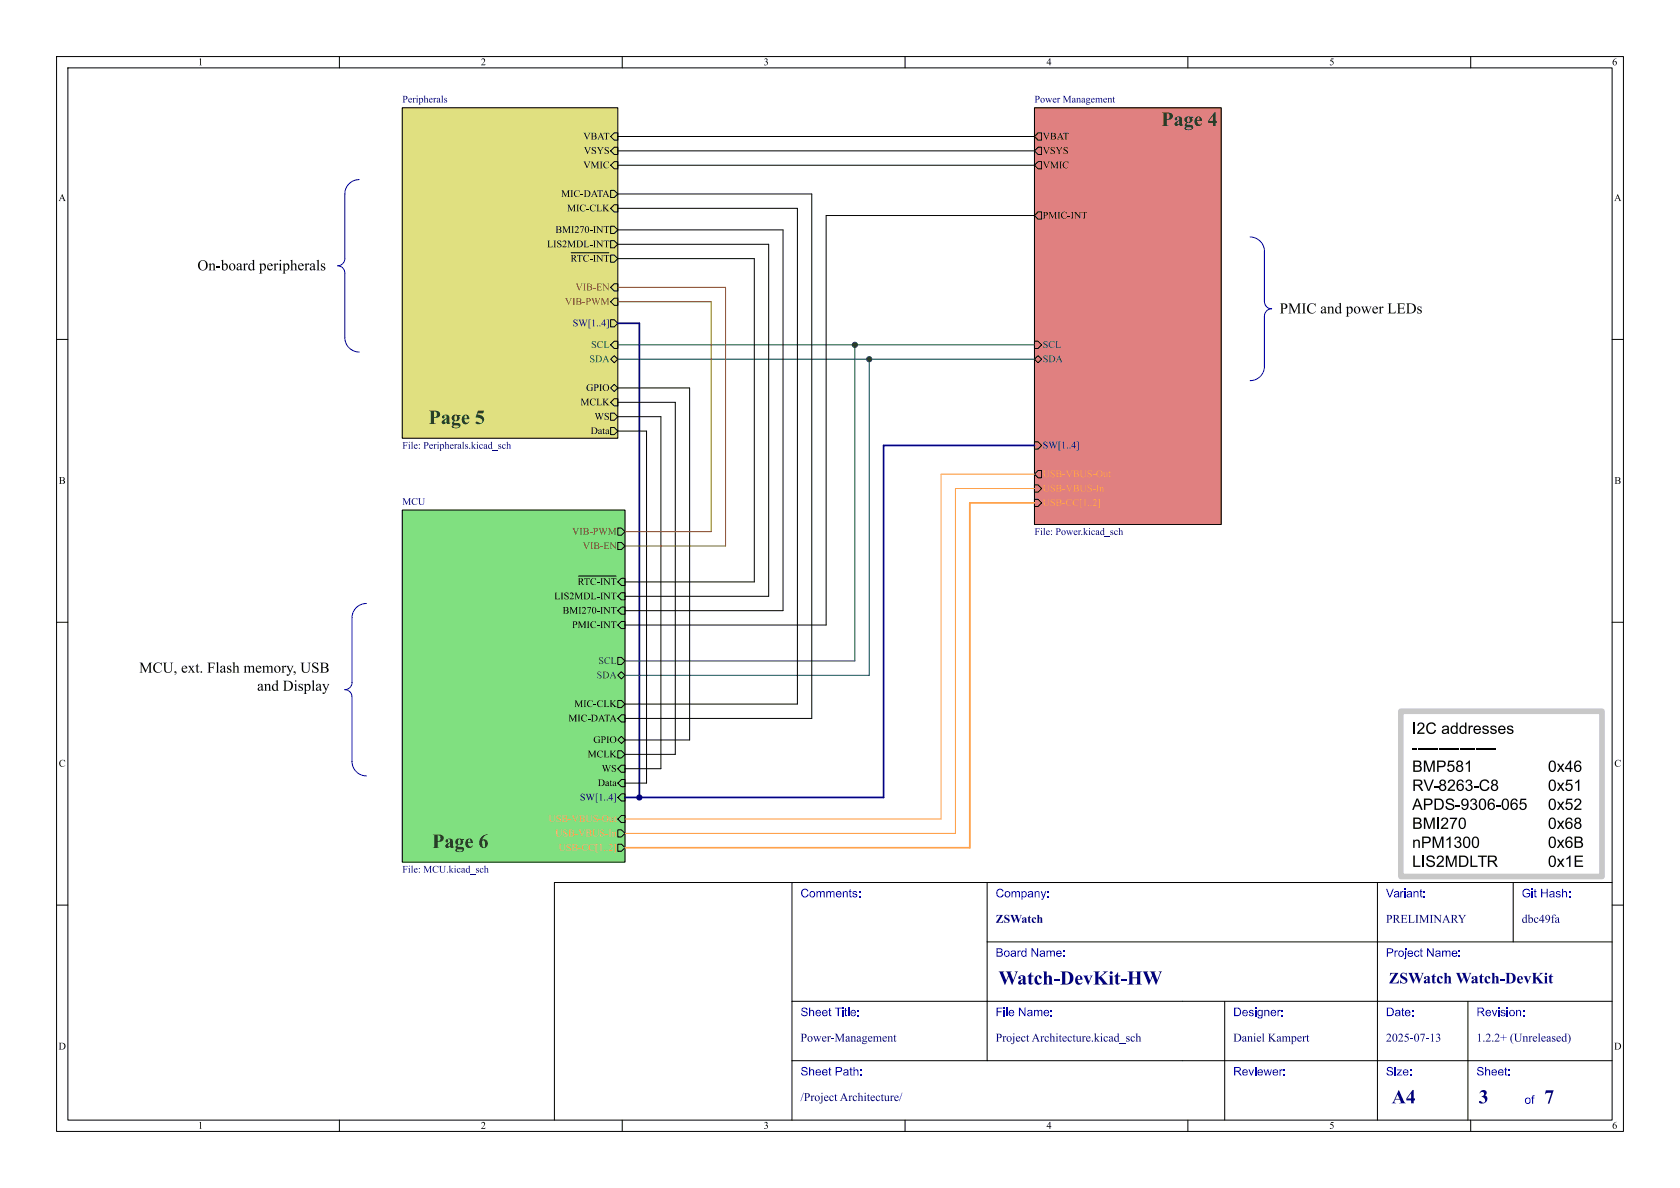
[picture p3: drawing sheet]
<svg xmlns="http://www.w3.org/2000/svg" width="297mm" height="210mm" viewBox="0 0 297 210" stroke-linecap="round" stroke-linejoin="round" font-family="sans-serif">
<g fill="none" stroke="#000" stroke-width=".18">
<path d="M10 10h277v190h-277zM12 12h273v186h-273zM60 10v2M110 10v2M160 10v2M210 10v2M260 10v2M10 60h2M285 60h2M71.1 90.2h39.4v62.2h-39.4zM109.2 95.9h.7l.6 .6-.6 .7h-.7zM109.2 93.3h.7l.6 .7-.6 .6h-.7z"/>
<path d="M10 110h2M102.3 101.8h6.6M109.2 116.2h.7l.6 .6-.6 .7h-.7zM109.2 119.4l.7-.7 .6 .7-.6 .6zM109.9 104.8h.6v1.2h-.6l-.7-.6zM109.9 107.3h.6v1.3h-.6l-.7-.6zM109.9 109.9h.6v1.2h-.6l-.7-.6zM285 110h2M109.2 127l.7-.6h.6v1.2h-.6zM109.2 123.8h.7l.6 .7-.6 .6h-.7zM109.2 132.7h.7l.6 .7-.6 .6h-.7zM109.2 130.8l.7-.6 .6 .6-.6 .6z"/>
<path d="M109.9 135.3h.6v1.2h-.6l-.7-.6zM109.9 137.8h.6v1.3h-.6l-.7-.7zM109.2 146.7h.7l.6 .6-.6 .7h-.7zM109.2 149.2h.7l.6 .7-.6 .6h-.7zM109.9 144.1h.6v1.3h-.6l-.7-.6zM109.9 140.3h.6v1.3h-.6l-.7-.6zM140 156v42M174.5 156v31.5M243.5 156v42M267.5 156v10.5M285 156h-187v42M10 160h2"/>
<path d="M140 177h145M174.5 166.5h110.5M216.5 177v21M259.5 177v21M285 160h2M60 198v2M110 198v2M140 187.5h145M160 198v2M210 198v2M260 198v2"/>
</g>
<path d="M71.1 90.2h39.4v62.2h-39.4z" fill="#80e080" stroke="#80e080" stroke-width=".18"/>
<path d="M71.1 19.1h38.1v58.4h-38.1z" fill="#e0e080" stroke="#e0e080" stroke-width=".18"/>
<path d="M182.9 19.1h33v73.6h-33z" fill="#e08080" stroke="#e08080" stroke-width=".18"/>
<g fill="#000084">
<path d="M72.7 153.1l.2-.1v1.1l.2 .2h-.4l.1-.2v-.7z"/>
<path d="M79.3 153.1l.3-.1v.8l.3-.3h-.1h.4l-.5 .3 .5 .5h-.4l-.2-.5v.4l.1 .1h-.4l.2-.2v-.9z"/>
<path d="M82.8 153.1l.2-.1v1.1l.2 .1-.3 .1v-.1l-.4 .1-.2-.3v-.2h.2l.1 .3h.3l-.1-.6h-.2l-.1 .3h-.2l.3-.3h.3v-.3z"/>
<path d="M85.5 153.1l.3-.1v.6l.2-.2 .2 .1 .2 .8h-.4l.1-.2v-.5l-.1-.1-.2 .2v.5l.1 .1h-.3l.1-.2v-.7z"/>
<circle cx="72.4" cy="153.1" r=".09"/>
<circle cx="80.5" cy="153.1" r=".09"/>
</g>
<g fill="none" stroke="#000" stroke-width=".18">
<path d="M71.1 19.1h38.1v58.4h-38.1zM107.9 36.8l.7-.6h.6v1.3h-.6zM107.9 33.7h.7l.6 .6-.6 .6h-.7zM107.9 24.1l.7-.6h.6v1.3h-.6zM107.9 29.2l.7-.6h.6v1.2h-.6zM108.6 26h.6v1.3h-.6l-.7-.6zM101 44.7h6.6M107.9 42.5h.7l.6 .7-.6 .6h-.7zM107.9 40h.7l.6 .6-.6 .7h-.7zM107.9 56.5h.7l.6 .7-.6 .6h-.7zM107.9 53.3l.7-.6h.6v1.3h-.6zM108.6 50.2h.6v1.2h-.6l-.7-.6z"/>
<path d="M107.9 71.1l.7-.6h.6v1.3h-.6zM107.9 73h.7l.6 .7-.6 .6h-.7zM107.9 75.6h.7l.6 .6-.6 .6h-.7zM107.9 68.6l.7-.7 .6 .7-.6 .6zM108.6 62.9l.6 .6-.6 .6-.7-.6zM108.6 60.3h.6v1.3h-.6l-.7-.6z"/>
</g>
<g fill="#000084">
<path d="M72.7 78.2l.2-.1v1.1l.2 .1h-.4l.1-.1v-.8z"/>
<path d="M78.6 78.2l.3-.1v.6l.2-.2 .2 .1 .2 .7h-.4l.1-.2v-.4l-.1-.1-.2 .1v.6h.1h-.4l.1-.1v-.8z"/>
<path d="M81.7 78.2l.3-.1v1.1l.1 .1h-.4l.1-.1v-.8z"/>
<path d="M83.3 78.2l.3-.1v.8l.2-.3v-.1h.3l-.4 .3 .5 .5h-.4l-.2-.4v.4h.1h-.4l.1-.2v-.9z"/>
<path d="M86.7 78.2l.3-.1v1.1l.1 .1h-.2l-.1-.1-.3 .1-.2-.3v-.1h.1l.2 .3h.2l-.1-.6h-.1l-.2 .3h-.1l.2-.4 .3 .1v-.4z"/>
<path d="M89.5 78.2l.3-.1v.6l.2-.2 .2 .1 .2 .7h-.4l.1-.2v-.4l-.1-.1-.2 .1v.6h.1h-.4l.1-.1v-.8z"/>
<circle cx="72.4" cy="78.2" r=".09"/>
<circle cx="77.4" cy="78.2" r=".09"/>
<circle cx="84.4" cy="78.2" r=".09"/>
</g>
<path d="M182.9 19.1h33v73.6h-33zM183.5 37.5h.6v1.2h-.6l-.6-.6zM183.5 26h.6v1.3h-.6l-.6-.6zM183.5 23.5h.6v1.3h-.6l-.6-.7zM183.5 28.6h.6v1.2h-.6l-.6-.6zM182.9 60.3h.6l.6 .7-.6 .6h-.6zM182.9 78.1h.6l.6 .6-.6 .7h-.6zM183.5 62.9l.6 .6-.6 .6-.6-.6zM182.9 85.7h.6l.6 .7-.6 .6h-.6zM182.9 88.3h.6l.6 .6-.6 .6h-.6zM183.5 83.2h.6v1.3h-.6l-.6-.7z" fill="none" stroke="#000" stroke-width=".18"/>
<g fill="#000084">
<path d="M184.4 93.4l.3-.1v1.2l.1 .1h-.4l.1-.1v-.8z"/>
<path d="M191.5 93.4l.3-.1v.8l.2-.2v-.1h.3l-.4 .3 .5 .5h-.4l-.2-.5v.4l.1 .1h-.4l.1-.2v-.9z"/>
<path d="M194.9 93.4l.3-.1v1.1l.1 .1-.2 .1-.1-.1-.3 .1-.2-.3v-.2h.1l.2 .3h.2l-.1-.6h-.1l-.2 .3h-.1l.2-.3h.3v-.3z"/>
<path d="M197.7 93.4l.3-.1v.6l.2-.1h.2l.2 .8h-.4l.1-.2v-.5l-.1-.1-.2 .2v.5l.1 .1h-.4l.1-.1v-.8z"/>
<circle cx="184.1" cy="93.4" r=".09"/>
<circle cx="192.6" cy="93.4" r=".09"/>
</g>
<path d="M63.5 31.8a2.54 2.54 0 0 0-2.5 2.5v11.4a1.28 1.28 0 0 1-1.3 1.3 1.28 1.28 0 0 1 1.3 1.3v11.4a2.56 2.56 0 0 0 2.5 2.5M221 41.9a2.56 2.56 0 0 1 2.5 2.5M223.5 44.5v8.8M223.5 55.9v8.9M223.5 53.3a1.28 1.28 0 0 0 1.3 1.3 1.28 1.28 0 0 0-1.3 1.3M223.5 64.7a2.54 2.54 0 0 1-2.5 2.6M64.8 106.7a2.54 2.54 0 0 0-2.6 2.5v11.5a1.28 1.28 0 0 1-1.2 1.2 1.28 1.28 0 0 1 1.2 1.3v11.4a2.56 2.56 0 0 0 2.6 2.6" fill="none" stroke="#0000c2" stroke-width=".18"/>
<path d="M182.9 88.9h-11.5v61h-60.9" fill="none" stroke="#ffa049" stroke-width=".3"/>
<path d="M109.2 57.2h3.8v83.8M182.9 78.7h-26.7v62.3h-45.7" fill="none" stroke="#000084" stroke-width=".3"/>
<path d="M182.9 83.8h-16.5v61h-55.9M182.9 86.4h-14v60.9h-58.4" fill="none" stroke="#ffa049" stroke-width=".18"/>
<g fill="none" stroke="#000" stroke-width=".18">
<path d="M109.2 34.3h34.3v92.7h-33M109.2 36.8h31.8v87.7h-30.5M109.2 29.2h73.7M109.2 24.1h73.7M109.2 26.7h73.7M182.9 38.1h-36.9v72.4h-35.5M109.2 43.2h26.7v62.2h-25.4M109.2 40.6h29.2v67.4h-27.9M109.2 45.7h24.1v57.2h-22.8M109.2 68.6h12.7v62.2h-11.4M109.2 73.7h7.6v62.2h-6.3M109.2 76.2h5.1v62.2h-3.8"/>
<path d="M109.2 71.1h10.2v62.3h-8.9"/>
</g>
<path d="M109.2 61h73.7M109.2 63.5h73.7M151.1 61v55.8h-40.6M153.7 63.5v55.9h-43.2" fill="none" stroke="#004848" stroke-width=".18"/>
<path d="M109.2 53.3h16.5v40.7h-15.2M109.2 50.8h19.1v45.7h-17.8" fill="none" stroke="#804d00" stroke-width=".18"/>
<path d="M247.6 125.7h35.6v29.2h-35.6z" fill="none" stroke="#c8c8c8" stroke-width="1"/>
<path d="M250 127.7v2M254.2 144.5v2" fill="none" stroke="#000" stroke-width=".26"/>
<g fill="#000">
<path d="M39 46.1l.5-.2v.9a.52 .52 0 0 1 .7 0 .52 .52 0 0 1 0 .8 .62 .62 0 0 1-1 .1v-.8h.3v.7a.4 .4 0 0 0 .5 0 .4 .4 0 0 0 .1-.5 .33 .33 0 0 0-.3-.3 .33 .33 0 0 0-.3 .1h-.3v-.7zM44.5 46.1l.4-.2v1.7l.2 .1-.4 .1v-.1a.5 .5 0 0 1-.6 0 .5 .5 0 0 1-.2-.6h.2a.38 .38 0 0 0 .1 .5 .38 .38 0 0 0 .5 0v-.7a.33 .33 0 0 0-.4-.3 .33 .33 0 0 0-.2 .5h-.2a.55 .55 0 0 1 .8-.4v-.6zM51.3 46.1l.4-.2v.9a.38 .38 0 0 1 .5-.2 .38 .38 0 0 1 .2 .5v.6l.2 .1h-.6l.2-.2v-.7a.24 .24 0 0 0-.3-.2 .24 .24 0 0 0-.2 .2v.8l.2 .1h-.6l.2-.2v-1.2v-.3zM55.9 46.1l.4-.2v1.7l.2 .2h-.5l.1-.2v-1.2v-.3zM236.6 53.7l.5-.1v1.6l.2 .1-.5 .1v-.1a.5 .5 0 0 1-.6 .1 .5 .5 0 0 1-.2-.6h.2a.38 .38 0 0 0 .2 .4 .38 .38 0 0 0 .4 0v-.6a.33 .33 0 0 0-.4-.3 .33 .33 0 0 0-.2 .5h-.2a.55 .55 0 0 1 .8-.5v-.6zM38.2 117.2l.4-.1v1.6l.2 .2h-.6l.1-.2 .1-1.2-.1-.3zM41.1 117.2l.4-.1v.8a.38 .38 0 0 1 .5-.2 .38 .38 0 0 1 .2 .5v.6l.2 .1h-.6l.2-.1v-.8a.24 .24 0 0 0-.3-.2 .24 .24 0 0 0-.2 .2v.8l.2 .1h-.6l.1-.2 .1-1.2-.1-.3zM48.7 120.4l.4-.1v1.6l.2 .1-.4 .1v-.1a.5 .5 0 0 1-.6 .1 .5 .5 0 0 1-.2-.6h.2a.38 .38 0 0 0 .1 .4 .38 .38 0 0 0 .5 0v-.6a.33 .33 0 0 0-.4-.3 .33 .33 0 0 0-.2 .5h-.2a.55 .55 0 0 1 .8-.5v-.6zM55.1 120.4l.4-.1v1.6l.2 .2h-.6l.2-.2v-1.2v-.3zM249.7 132.2h.8v.3h-.8zM250.7 132.2h.7v.3h-.7zM249.9 134.4h.7a.51 .51 0 0 1 .6 .3 .51 .51 0 0 1-.2 .7 .57 .57 0 0 1 .3 .7 .57 .57 0 0 1-.7 .4h-.7v-.3h.7a.37 .37 0 0 0 .5-.4 .37 .37 0 0 0-.5-.3h-.5v.7h-.2v-.9h.7a.32 .32 0 0 0 .4-.2 .32 .32 0 0 0-.3-.4h-.6v.6h-.2z"/>
<path d="M249.9 137.8h.9a.56 .56 0 0 1 .7 .5 .56 .56 0 0 1-.6 .6l.7 .9h-.3l-.5-.8-.4-.1h-.3v.9h-.2v-1.1h.8a.35 .35 0 0 0 .5-.3 .35 .35 0 0 0-.4-.4h-.7v.7h-.2zM251.6 132.2h.8v.3h-.8zM251.7 134.4h.4l.6 1.8 .6-1.8h.3v2.1h-.2v-1.7l-.6 1.7h-.2l-.6-1.8v1.8h-.3zM250.8 127.9a.64 .64 0 0 1 .9 0 .64 .64 0 0 1-.2 1l-.6 .6h.9v.2h-1.3a1.96 1.96 0 0 1 1-1.1 .39 .39 0 0 0-.2-.7 .39 .39 0 0 0-.5 .4h-.2zM251.7 137.8h.2l.7 1.8 .6-1.8h.3l-.8 2h-.3zM252.5 132.2h.8v.3h-.8zM253.5 132.2h.7v.3h-.7zM253.5 139h.8v.2h-.8zM252.4 128a.88 .88 0 0 1 1.5 .3h-.3a.65 .65 0 0 0-.9-.3 .65 .65 0 0 0-.3 .9 .62 .62 0 0 0 .5 .6 .62 .62 0 0 0 .7-.5l.3 .1a.95 .95 0 0 1-1.3 .6 .95 .95 0 0 1-.4-1.4zM254.4 132.2h.8v.3h-.8zM254.1 134.4h.7a.61 .61 0 0 1 .8 .6 .61 .61 0 0 1-.8 .6h-.5v.9h-.2v-1.1h.7a.37 .37 0 0 0 .5-.4 .37 .37 0 0 0-.5-.3h-.5v.7h-.2zM254.6 137.9a.53 .53 0 0 1 .8 0 .53 .53 0 0 1-.1 .8 .63 .63 0 0 1 0 1.1 .63 .63 0 0 1-.9-.6h.2a.41 .41 0 0 0 .6 .4 .41 .41 0 0 0 .1-.7 .41 .41 0 0 0-.7 .2v.1h-.2l.1-.3 .3-.2-.3-.1v-.3h.2a.33 .33 0 0 0 .5 .3 .33 .33 0 0 0 0-.5 .33 .33 0 0 0-.5 .1l-.2 .1z"/>
<path d="M255.3 132.2h.8v.3h-.8zM255.1 128.4a.65 .65 0 0 1 .8-.1 .65 .65 0 0 1 .2 .8l.1 .6h-.2l-.1-.1a.57 .57 0 0 1-.6 .2 .57 .57 0 0 1-.4-.5h.2a.41 .41 0 0 0 .6 .2 .41 .41 0 0 0 .2-.5l-1 .3a.65 .65 0 0 1 .8-.5 .22 .22 0 0 0 .1-.2 .22 .22 0 0 0-.3-.2l-.2 .1-.1 .2h-.3zM256.1 134.5h1v.2h-.8l-.1 .5a.66 .66 0 0 1 .9 .4 .66 .66 0 0 1-.4 .9 .66 .66 0 0 1-.9-.6h.3a.45 .45 0 0 0 .6 .3 .45 .45 0 0 0 .2-.7 .45 .45 0 0 0-.6-.1l-.2 .1h-.2zM256.3 132.2h.7v.3h-.7zM257.2 132.2h.8v.3h-.8zM256.1 137.9a.64 .64 0 0 1 1 .1 .64 .64 0 0 1-.2 1l-.7 .6h1v.2h-1.3a1.96 1.96 0 0 1 1-1.2 .39 .39 0 0 0-.2-.6 .39 .39 0 0 0-.5 .4h-.3zM256.6 128.4a.54 .54 0 0 1 .8 0v-.7h.3v2h-.2v-.2a.6 .6 0 0 1-.8 .2 .6 .6 0 0 1-.3-.7h.3a.43 .43 0 0 0 .5 .6 .43 .43 0 0 0 .3-.7 .4 .4 0 0 0-.5-.4 .4 .4 0 0 0-.3 .5h-.3zM258.1 132.2h.8v.3h-.8zM257.6 134.6a.53 .53 0 0 1 .8-.1 .53 .53 0 0 1-.1 .9 .63 .63 0 0 1 0 1.1 .63 .63 0 0 1-.9-.6h.2a.41 .41 0 0 0 .6 .3 .41 .41 0 0 0 .1-.7 .41 .41 0 0 0-.7 .3v.1h-.2l.1-.4 .3-.1-.3-.2v-.3h.2a.33 .33 0 0 0 .5 .3 .33 .33 0 0 0 .1-.5 .33 .33 0 0 0-.6 .2h-.2zM257.8 137.9a.59 .59 0 0 1 1 .4h-.3a.42 .42 0 0 0-.5-.3 .42 .42 0 0 0-.3 .6v.2a.64 .64 0 0 1 1 0 .64 .64 0 0 1-.1 .9 .64 .64 0 0 1-.9-.1l-.2-.4h.3a.42 .42 0 0 0 .5 .3 .42 .42 0 0 0 .2-.6 .42 .42 0 0 0-.7 0v.3h-.3a1.41 1.41 0 0 1 .3-1.3zM259.3 137.9a.54 .54 0 0 1 .8 0 .54 .54 0 0 1-.1 .8 .62 .62 0 0 1 0 1.1 .62 .62 0 0 1-1-.5l.3-.1a.4 .4 0 0 0 .5 .4 .4 .4 0 0 0 .3-.5 .4 .4 0 0 0-.6-.2l.1-.3a.35 .35 0 0 0 .4-.2 .35 .35 0 0 0-.3-.4 .35 .35 0 0 0-.4 .4l-.2-.1zM259.1 132.2h.7v.3h-.7z"/>
<path d="M258.2 128.4a.54 .54 0 0 1 .8 0v-.7h.2v2h-.2v-.2a.6 .6 0 0 1-.7 .2 .6 .6 0 0 1-.3-.7h.2a.43 .43 0 0 0 .5 .6 .43 .43 0 0 0 .3-.7 .4 .4 0 0 0-.5-.4 .4 .4 0 0 0-.3 .5h-.2zM259.6 128.3h.2v.2l.3-.2h.2v.3a.33 .33 0 0 0-.4 0 .33 .33 0 0 0 0 .4v.7h-.3zM259.1 134.9l.6-.5h.2v2.1h-.3v-1.6l-.5 .3zM260 132.2h.7v.3h-.7zM260.6 139h.7v.2h-.7zM260.9 132.2h.8v.3h-.8zM260.7 128.4a.68 .68 0 0 1 .8-.1 .68 .68 0 0 1 .3 .8h-1.1a.42 .42 0 0 0 .4 .4 .42 .42 0 0 0 .5-.2h.2a.69 .69 0 0 1-.9 .4 .69 .69 0 0 1-.4-.8h1.1a.41 .41 0 0 0-.4-.5 .41 .41 0 0 0-.5 .5h-.2zM261.9 132.2h.7v.3h-.7zM262.2 128.4l.2-.1a.57 .57 0 0 1 .8 .4h-.3a.29 .29 0 0 0-.3-.3 .29 .29 0 0 0-.2 .4 .81 .81 0 0 1 .8 .5 .62 .62 0 0 1-.6 .5 .62 .62 0 0 1-.6-.5h.3a.32 .32 0 0 0 .3 .3 .32 .32 0 0 0 .3-.4 .71 .71 0 0 1-.8-.6zM262.8 132.2h.7v.3h-.7zM261.8 138a.88 .88 0 0 1 1.5 .4h-.3a.65 .65 0 0 0-.8-.3 .65 .65 0 0 0-.4 .9 .62 .62 0 0 0 .6 .6 .62 .62 0 0 0 .7-.5l.2 .1a.95 .95 0 0 1-1.3 .6 .95 .95 0 0 1-.4-1.4zM263.6 128.4l.2-.1a.57 .57 0 0 1 .8 .4h-.3a.29 .29 0 0 0-.3-.3 .29 .29 0 0 0-.2 .4 .81 .81 0 0 1 .8 .5 .62 .62 0 0 1-.6 .5 .62 .62 0 0 1-.6-.5h.3a.32 .32 0 0 0 .3 .3 .32 .32 0 0 0 .3-.4 .71 .71 0 0 1-.8-.6z"/>
<path d="M263.7 132.2h.8v.3h-.8zM263.8 137.9a.53 .53 0 0 1 .8 0 .53 .53 0 0 1-.1 .8 .63 .63 0 0 1 0 1.1 .63 .63 0 0 1-.9-.6h.2a.41 .41 0 0 0 .6 .4 .41 .41 0 0 0 .1-.7 .41 .41 0 0 0-.7 .2v.1h-.2v-.3l.3-.2-.2-.1-.1-.3h.3a.33 .33 0 0 0 .4 .3 .33 .33 0 0 0 .1-.5 .33 .33 0 0 0-.5 .1l-.3 .1zM265 128.4a.68 .68 0 0 1 .8-.1 .68 .68 0 0 1 .4 .8h-1.1a.42 .42 0 0 0 .3 .4 .42 .42 0 0 0 .5-.2h.3a.69 .69 0 0 1-.9 .4 .69 .69 0 0 1-.5-.8h1.1a.41 .41 0 0 0-.4-.5 .41 .41 0 0 0-.4 .5h-.3zM266.5 128.4l.2-.1a.57 .57 0 0 1 .8 .4h-.2a.29 .29 0 0 0-.3-.3 .29 .29 0 0 0-.3 .4 .81 .81 0 0 1 .9 .5 .62 .62 0 0 1-.6 .5 .62 .62 0 0 1-.6-.5h.2a.32 .32 0 0 0 .4 .3 .32 .32 0 0 0 .3-.4 .71 .71 0 0 1-.9-.6zM274.1 134.6a.64 .64 0 0 1 .7-.1 .64 .64 0 0 1 .3 .7 .92 .92 0 0 1-.7 1.3 .81 .81 0 0 1-.6-1h.2a.56 .56 0 0 0 .5 .8 1.18 1.18 0 0 0 0-1.7 .43 .43 0 0 0-.5 .6v.3h-.2v-.6zM274.1 137.9a.64 .64 0 0 1 .7 0 .64 .64 0 0 1 .3 .6 .92 .92 0 0 1-.7 1.3 .81 .81 0 0 1-.6-1h.2a.56 .56 0 0 0 .5 .8 1.18 1.18 0 0 0 0-1.6 .43 .43 0 0 0-.5 .6v.2h-.2v-.6zM275.3 135h.3l.3 .5 .4-.5h.2l-.4 .7 .5 .8h-.3l-.4-.6-.4 .6h-.3l.6-.8zM275.3 138.4h.3l.3 .5 .4-.5h.2l-.4 .7 .5 .7h-.3l-.4-.6-.4 .6h-.3l.6-.7zM277 137.8h1v.3h-.8l-.2 .5a.66 .66 0 0 1 1 .3 .66 .66 0 0 1-.4 .9 .66 .66 0 0 1-.9-.5h.3a.45 .45 0 0 0 .6 .2 .45 .45 0 0 0 .2-.6 .45 .45 0 0 0-.7-.2l-.1 .2h-.2zM277.6 134.4h.2v1.3h.2v.3h-.2v.5h-.3v-.5h-.9v-.3h.9v-.8l-.6 .8h-.3zM278.6 134.6a.59 .59 0 0 1 1 .3h-.3a.42 .42 0 0 0-.5-.2 .42 .42 0 0 0-.3 .5v.2a.64 .64 0 0 1 .9 0 .64 .64 0 0 1 0 1 .64 .64 0 0 1-.9-.1l-.2-.5h.2a.42 .42 0 0 0 .6 .4 .42 .42 0 0 0 .2-.7 .42 .42 0 0 0-.7 .1l-.1 .2h-.2a1.41 1.41 0 0 1 .3-1.2zM278.5 138.3l.5-.5h.2v2h-.2v-1.6l-.5 .3z"/>
<path d="M249.8 148.4h.3v.2a.52 .52 0 0 1 .6-.2 .52 .52 0 0 1 .3 .6v.9h-.2v-.9a.36 .36 0 0 0-.4-.4 .36 .36 0 0 0-.3 .5v.8h-.3zM249.9 151.2h.2v1.8h1v.3h-1.2zM249.9 144.5h.7a.51 .51 0 0 1 .6 .3 .51 .51 0 0 1-.2 .7 .57 .57 0 0 1 .3 .7 .57 .57 0 0 1-.7 .3h-.7v-.2h.7a.37 .37 0 0 0 .5-.4 .37 .37 0 0 0-.5-.3h-.5v.7h-.2v-.9h.7a.32 .32 0 0 0 .4-.2 .32 .32 0 0 0-.3-.4h-.6v.6h-.2zM250.4 141.2h.3l.8 2h-.3l-.2-.6h-.9l-.2 .6h-.3l.4-.9h.9l-.3-.9-.4 .9h-.2zM251.7 144.5h.4l.6 1.7 .6-1.7h.3v2h-.2v-1.7l-.6 1.7h-.2l-.6-1.7v1.7h-.3zM252.3 151.4l.3-.2a.73 .73 0 0 1 1 .6h-.2a.46 .46 0 0 0-.5-.4 .46 .46 0 0 0-.4 .5l.1 .1a1.18 1.18 0 0 1 1.1 .6 .8 .8 0 0 1-.8 .7 .8 .8 0 0 1-.8-.7h.3a.55 .55 0 0 0 .5 .4 .55 .55 0 0 0 .5-.4l-.2-.2a1.02 1.02 0 0 1-1-.5zM251.4 147.9h.8a.61 .61 0 0 1 .8 .6 .61 .61 0 0 1-.8 .6h-.5v.8h-.3v-1.1h.8a.37 .37 0 0 0 .5-.3 .37 .37 0 0 0-.5-.4h-.5v.7h-.3zM251.7 141.2h.8a.61 .61 0 0 1 .8 .5 .61 .61 0 0 1-.8 .6h-.5v.9h-.3v-1.1h.8a.37 .37 0 0 0 .5-.3 .37 .37 0 0 0-.5-.4h-.5v.7h-.3zM253.3 147.9h.4l.5 1.7 .6-1.7h.4v2h-.3v-1.7l-.5 1.7h-.3l-.6-1.7v1.7h-.2zM253.6 141.2h.7a1.01 1.01 0 0 1 1 1 1.01 1.01 0 0 1-1 1h-.7v-.3h.7a.77 .77 0 0 0 .7-.7 .77 .77 0 0 0-.7-.8h-.4v1.5h-.3zM254.2 151.4a.64 .64 0 0 1 .9 .1 .64 .64 0 0 1-.2 .9l-.6 .6h1v.3h-1.4a1.96 1.96 0 0 1 1-1.2 .39 .39 0 0 0-.2-.7 .39 .39 0 0 0-.5 .4h-.2zM255.8 141.3l.3-.1a.73 .73 0 0 1 1 .5h-.3a.46 .46 0 0 0-.5-.4 .46 .46 0 0 0-.4 .5l.1 .1a1.18 1.18 0 0 1 1.1 .6 .8 .8 0 0 1-.8 .7 .8 .8 0 0 1-.8-.7h.3a.55 .55 0 0 0 .5 .5 .55 .55 0 0 0 .6-.5l-.3-.2a1.02 1.02 0 0 1-1-.5z"/>
<path d="M255.6 151.2h.4l.6 1.8 .6-1.8h.3v2.1h-.2v-1.7l-.6 1.7h-.3l-.5-1.8v1.8h-.3zM255 144.7a.64 .64 0 0 1 .9 0 .64 .64 0 0 1-.2 1l-.6 .6h.9v.2h-1.3a1.96 1.96 0 0 1 1-1.1 .39 .39 0 0 0-.2-.7 .39 .39 0 0 0-.5 .4h-.2zM256.3 144.5h1.3l-.6 1.2-.2 .8h-.2l.1-.5 .6-1.2h-1zM255.7 148.4l.6-.5h.1v2h-.2v-1.6l-.5 .3zM257.3 148a.54 .54 0 0 1 .8 0 .54 .54 0 0 1-.1 .8 .62 .62 0 0 1 0 1.1 .62 .62 0 0 1-.9-.5l.2-.1a.4 .4 0 0 0 .5 .4 .4 .4 0 0 0 .3-.5 .4 .4 0 0 0-.5-.3v-.2a.35 .35 0 0 0 .4-.3 .35 .35 0 0 0-.3-.4 .35 .35 0 0 0-.4 .4h-.2zM257.4 142.3h.7v.3h-.7zM258.1 144.6a.64 .64 0 0 1 .7 0 .64 .64 0 0 1 .3 .7 .92 .92 0 0 1-.6 1.3 .81 .81 0 0 1-.6-1.1h.2a.56 .56 0 0 0 .5 .8 1.18 1.18 0 0 0 0-1.6 .43 .43 0 0 0-.5 .6v.2h-.2v-.5zM258 151.2h.6a1.01 1.01 0 0 1 1 1 1.01 1.01 0 0 1-.9 1.1h-.7v-.3h.6a.77 .77 0 0 0 .7-.8 .77 .77 0 0 0-.7-.7h-.4v1.5h-.2zM258.5 141.3a.71 .71 0 0 1 .9 0 .71 .71 0 0 1 .2 .8 .76 .76 0 0 1-.2 .9 .76 .76 0 0 1-.9 .1l-.1-.4h.2a.42 .42 0 0 0 .5 .3 .42 .42 0 0 0 .3-.6v-.2a.59 .59 0 0 1-.7 .3 .59 .59 0 0 1-.4-.7h.3a.4 .4 0 0 0 .6 .4 .4 .4 0 0 0 0-.7 .4 .4 0 0 0-.6 .2v.1h-.3zM258.9 148a.64 .64 0 0 1 .7 0 .64 .64 0 0 1 .3 .6 .92 .92 0 0 1-.6 1.3 .81 .81 0 0 1-.7-1h.3a.56 .56 0 0 0 .5 .8 1.18 1.18 0 0 0 0-1.6 .43 .43 0 0 0-.5 .5v.3h-.3l.1-.6zM260.1 141.3a.54 .54 0 0 1 .8 0 .54 .54 0 0 1-.1 .8 .62 .62 0 0 1 0 1.1 .62 .62 0 0 1-.9-.6h.2a.4 .4 0 0 0 .5 .4 .4 .4 0 0 0 .3-.5 .4 .4 0 0 0-.5-.3v-.2a.35 .35 0 0 0 .4-.3 .35 .35 0 0 0-.3-.4 .35 .35 0 0 0-.4 .4h-.2zM260 151.2h.2v1.8h1v.3h-1.2z"/>
<path d="M260.5 148a.64 .64 0 0 1 .7 0 .64 .64 0 0 1 .3 .6 .92 .92 0 0 1-.7 1.3 .81 .81 0 0 1-.6-1h.2a.56 .56 0 0 0 .5 .8 1.18 1.18 0 0 0 0-1.6 .43 .43 0 0 0-.5 .5v.3h-.2l.1-.6zM261.3 151.2h1.6v.3h-.7v1.8h-.3v-1.8h-.6zM261.7 141.3a.64 .64 0 0 1 .7 0 .64 .64 0 0 1 .3 .6 .92 .92 0 0 1-.6 1.3 .81 .81 0 0 1-.7-1h.3a.56 .56 0 0 0 .5 .8 1.18 1.18 0 0 0 0-1.6 .43 .43 0 0 0-.5 .5v.3h-.3l.1-.6zM263.3 141.3a.59 .59 0 0 1 1 .4h-.3a.42 .42 0 0 0-.5-.3 .42 .42 0 0 0-.3 .5v.2a.64 .64 0 0 1 .9 0 .64 .64 0 0 1 0 1 .64 .64 0 0 1-.9-.1l-.2-.5h.3a.42 .42 0 0 0 .5 .4 .42 .42 0 0 0 .2-.7 .42 .42 0 0 0-.7 .1v.2h-.3a1.41 1.41 0 0 1 .3-1.2zM263 151.2h.9a.56 .56 0 0 1 .7 .5 .56 .56 0 0 1-.5 .6l.7 1h-.3l-.6-.8-.3-.1h-.3v.9h-.3v-1.2h.9a.35 .35 0 0 0 .5-.3 .35 .35 0 0 0-.5-.3h-.6v.6h-.3zM264.5 142.3h.8v.3h-.8zM265.8 141.3a.64 .64 0 0 1 .7 0 .64 .64 0 0 1 .3 .6 .92 .92 0 0 1-.7 1.3 .81 .81 0 0 1-.6-1h.2a.56 .56 0 0 0 .5 .8 1.18 1.18 0 0 0 0-1.6 .43 .43 0 0 0-.5 .5v.3h-.2v-.6zM267.3 141.3a.59 .59 0 0 1 1 .4h-.2a.42 .42 0 0 0-.6-.3 .42 .42 0 0 0-.2 .5v.2a.64 .64 0 0 1 .9 0 .64 .64 0 0 1-.1 1 .64 .64 0 0 1-.9-.1l-.2-.5h.3a.42 .42 0 0 0 .6 .4 .42 .42 0 0 0 .1-.7 .42 .42 0 0 0-.7 .1v.2h-.3a1.41 1.41 0 0 1 .3-1.2zM268.8 141.2h1v.2h-.8l-.1 .6a.66 .66 0 0 1 .9 .3 .66 .66 0 0 1-.4 .9 .66 .66 0 0 1-.8-.6h.2a.45 .45 0 0 0 .6 .3 .45 .45 0 0 0 .3-.6 .45 .45 0 0 0-.7-.2l-.1 .1h-.3zM274.1 141.3a.64 .64 0 0 1 .7 0 .64 .64 0 0 1 .3 .6 .92 .92 0 0 1-.7 1.3 .81 .81 0 0 1-.6-1h.2a.56 .56 0 0 0 .5 .8 1.18 1.18 0 0 0 0-1.6 .43 .43 0 0 0-.5 .5v.3h-.2v-.6zM274.1 144.6a.64 .64 0 0 1 .7 0 .64 .64 0 0 1 .3 .7 .92 .92 0 0 1-.7 1.3 .81 .81 0 0 1-.6-1.1h.2a.56 .56 0 0 0 .5 .8 1.18 1.18 0 0 0 0-1.6 .43 .43 0 0 0-.5 .6v.2h-.2v-.5zM274.1 148a.64 .64 0 0 1 .7 0 .64 .64 0 0 1 .3 .6 .92 .92 0 0 1-.7 1.3 .81 .81 0 0 1-.6-1h.2a.56 .56 0 0 0 .5 .8 1.18 1.18 0 0 0 0-1.6 .43 .43 0 0 0-.5 .5v.3h-.2v-.6z"/>
<path d="M274.1 151.4a.64 .64 0 0 1 .7-.1 .64 .64 0 0 1 .3 .7 .92 .92 0 0 1-.7 1.3 .81 .81 0 0 1-.6-1h.2a.56 .56 0 0 0 .5 .8 1.18 1.18 0 0 0 0-1.7 .43 .43 0 0 0-.5 .6v.3h-.2v-.6zM275.3 141.7h.3l.3 .5 .4-.5h.2l-.4 .7 .5 .8h-.3l-.4-.6-.4 .6h-.3l.6-.8zM275.3 145.1h.3l.3 .5 .4-.5h.2l-.4 .7 .5 .7h-.3l-.4-.5-.4 .5h-.3l.6-.7zM275.3 148.4h.3l.3 .5 .4-.5h.2l-.4 .7 .5 .8h-.3l-.4-.6-.4 .6h-.3l.6-.8zM275.3 151.8h.3l.3 .5 .4-.5h.2l-.4 .7 .5 .8h-.3l-.4-.6-.4 .6h-.3l.6-.8zM277 141.2h1v.2h-.8l-.2 .6a.66 .66 0 0 1 1 .3 .66 .66 0 0 1-.4 .9 .66 .66 0 0 1-.9-.6h.3a.45 .45 0 0 0 .6 .3 .45 .45 0 0 0 .2-.6 .45 .45 0 0 0-.7-.2l-.1 .1h-.2zM277 144.7a.59 .59 0 0 1 1 .3h-.2a.42 .42 0 0 0-.6-.3 .42 .42 0 0 0-.2 .6v.2a.64 .64 0 0 1 .9 0 .64 .64 0 0 1-.1 .9 .64 .64 0 0 1-.9-.1l-.2-.4h.3a.42 .42 0 0 0 .6 .3 .42 .42 0 0 0 .1-.6 .42 .42 0 0 0-.7 0v.3h-.3a1.41 1.41 0 0 1 .3-1.2zM277 148a.59 .59 0 0 1 1 .4h-.2a.42 .42 0 0 0-.6-.3 .42 .42 0 0 0-.2 .5v.3a.64 .64 0 0 1 .9 0 .64 .64 0 0 1-.1 .9 .64 .64 0 0 1-.9-.1l-.2-.5h.3a.42 .42 0 0 0 .6 .4 .42 .42 0 0 0 .1-.7 .42 .42 0 0 0-.7 .1v.2h-.3a1.41 1.41 0 0 1 .3-1.2zM276.9 151.7l.6-.5h.1v2.1h-.2v-1.6l-.5 .3zM278.4 151.2h1.4v.3h-1.2v.6h1.2v.2h-1.2v.7h1.3v.3h-1.5zM278.5 144.7a.53 .53 0 0 1 .8-.1 .53 .53 0 0 1-.1 .8 .63 .63 0 0 1 0 1.1 .63 .63 0 0 1-.9-.6h.2a.41 .41 0 0 0 .6 .4 .41 .41 0 0 0 .1-.7 .41 .41 0 0 0-.7 .2v.1h-.2l.1-.3 .3-.2-.3-.1v-.3h.2a.33 .33 0 0 0 .5 .3 .33 .33 0 0 0 0-.5 .33 .33 0 0 0-.5 .1l-.2 .1zM278.4 147.9h.7a.51 .51 0 0 1 .6 .3 .51 .51 0 0 1-.2 .6 .57 .57 0 0 1 .3 .7 .57 .57 0 0 1-.7 .4h-.7v-.2h.7a.37 .37 0 0 0 .5-.4 .37 .37 0 0 0-.5-.3h-.5v.7h-.2v-1h.7a.32 .32 0 0 0 .4-.2 .32 .32 0 0 0-.3-.4h-.6v.6h-.2z"/>
<path d="M278.5 141.3a.64 .64 0 0 1 1 .1 .64 .64 0 0 1-.3 .9l-.6 .6h1v.3h-1.4a1.96 1.96 0 0 1 1-1.2 .39 .39 0 0 0-.1-.6 .39 .39 0 0 0-.6 .4l-.2-.1z"/>
<circle cx="49.6" cy="46.1" r=".13"/>
</g>
<path d="M251.6 151.2v2.1" fill="none" stroke="#000" stroke-width=".27"/>
<g fill="#004848" stroke="#004848" stroke-width=".18">
<circle cx="151.1" cy="61" r=".46"/>
<circle cx="153.7" cy="63.5" r=".46"/>
</g>
<circle cx="113" cy="141" r=".46" fill="#000084" stroke="#000084" stroke-width=".18"/>
<g font-size="3.5" fill="#143c28">
<text x="205.3" y="22.7">Page4</text>
<text x="75.8" y="75.4">Page5</text>
<text x="76.4" y="150.3">Page6</text>
</g>
<g font-size="3.5" fill="#00007f">
<text x="176.5" y="174.9">Watch-DevKit-HW</text>
<text x="246" y="195.9">A4</text>
<text x="261.4" y="196">3</text>
<text x="273" y="196">7</text>
</g>
<text font-size="2.8" fill="#00007f" x="245.5" y="174.6">ZSWatchWatch-DevKit</text>
<g font-size="2.7">
<text x="34.9" y="48.8">On-boardperipherals</text>
<text x="226.2" y="56.5">PMIC andpowerLEDs</text>
<text x="24.6" y="120">MCU, ext.Flashmemory,USB</text>
<text x="45.5" y="123.2">andDisplay</text>
</g>
<g font-size="2.1" fill="#00f">
<text x="141.5" y="159.2">Comments:</text>
<text x="176" y="159.2">Company:</text>
<text x="245" y="159.2">Variant:</text>
<text x="269" y="159.2">Git Hash:</text>
<text x="176" y="169.7">Board Name:</text>
<text x="245" y="169.7">Project Name:</text>
<text x="141.5" y="180.2">Sheet Title:</text>
<text x="176" y="180.2">File Name:</text>
<text x="218" y="180.2">Designer:</text>
<text x="245" y="180.2">Date:</text>
<text x="261" y="180.2">Revision:</text>
<text x="141.5" y="190.7">Sheet Path:</text>
<text x="218" y="190.7">Reviewer:</text>
<text x="245" y="190.7">Size:</text>
<text x="261" y="190.7">Sheet:</text>
<text x="269.5" y="195.7">of</text>
</g>
<g font-size="2.1" fill="#00007f">
<text x="176" y="163.7">ZSWatch</text>
<text x="245" y="163.7">PRELIMINARY</text>
<text x="269" y="163.7">dbc49fa</text>
<text x="141.5" y="184.7">Power-Management</text>
<text x="176" y="184.7">ProjectArchitecture.kicad_sch</text>
<text x="218" y="184.7">DanielKampert</text>
<text x="245" y="184.7">2025-07-13</text>
<text x="261" y="184.7">1.2.2+(Unreleased)</text>
<text x="141.5" y="195.2">/ProjectArchitecture/</text>
</g>
<g font-size="1.8">
<text x="35" y="12">1</text>
<text x="85" y="12">2</text>
<text x="135" y="12">3</text>
<text x="185" y="12">4</text>
<text x="235" y="12">5</text>
<text x="285" y="12">6</text>
<text x="103.1" y="25.1">VBAT</text>
<text x="103.2" y="27.7">VSYS</text>
<text x="184.3" y="27.7">VSYS</text>
<text x="184.3" y="25.1">VBAT</text>
<text x="99.2" y="35.3">MIC-DATA</text>
<text x="103.1" y="30.2">VMIC</text>
<text x="184.3" y="30.2">VMIC</text>
<text x="10.3" y="36">A</text>
<text x="98.2" y="41.6">BMI270-INT</text>
<text x="100.3" y="37.8">MIC-CLK</text>
<text x="184.3" y="39.1">PMIC-INT</text>
<text x="285.3" y="36">A</text>
<text x="96.7" y="44.2">LIS2MDL-INT</text>
<text x="100.9" y="46.7">~{RTC-INT}</text>
<text x="103.6" y="69.6">GPIO</text>
<text x="102.6" y="72.1">MCLK</text>
<text x="104.4" y="77.2">Data</text>
<text x="105.1" y="74.6">WS</text>
<text x="10.4" y="86">B</text>
<text x="285.4" y="86">B</text>
<text x="98" y="106.4">LIS2MDL-INT</text>
<text x="102.1" y="103.9">~{RTC-INT}</text>
<text x="99.5" y="108.9">BMI270-INT</text>
<text x="101.1" y="111.5">PMIC-INT</text>
<text x="101.5" y="125.4">MIC-CLK</text>
<text x="100.5" y="128">MIC-DATA</text>
<text x="104.9" y="131.8">GPIO</text>
<text x="10.4" y="136">C</text>
<text x="103.9" y="134.3">MCLK</text>
<text x="106.4" y="136.9">WS</text>
<text x="285.4" y="136">C</text>
<text x="105.7" y="139.4">Data</text>
<text x="10.3" y="186">D</text>
<text x="285.3" y="186">D</text>
<text x="35" y="200">1</text>
<text x="85" y="200">2</text>
<text x="135" y="200">3</text>
<text x="185" y="200">4</text>
<text x="235" y="200">5</text>
<text x="285" y="200">6</text>
</g>
<g font-size="1.8" fill="#000084">
<text x="71.1" y="18.3">Peripherals</text>
<text x="182.9" y="18.3">PowerManagement</text>
<text x="101.2" y="58.1">SW[1..4]</text>
<text x="71.1" y="80">File: Peripherals.kicad_sch</text>
<text x="184.3" y="79.7">SW[1..4]</text>
<text x="71.1" y="89.5">MCU</text>
<text x="182.9" y="95.3">File: Power.kicad_sch</text>
<text x="102.5" y="142">SW[1..4]</text>
<text x="71.1" y="155">File: MCU.kicad_sch</text>
</g>
<g font-size="1.8" fill="#804d00">
<text x="101.7" y="51.8">VIB-EN</text>
<text x="99.9" y="54.3">VIB-PWM</text>
<text x="101.1" y="95">VIB-PWM</text>
<text x="103" y="97.5">VIB-EN</text>
</g>
<g font-size="1.8" fill="#004848">
<text x="104.2" y="64.5">SDA</text>
<text x="104.5" y="61.9">SCL</text>
<text x="184.3" y="61.9">SCL</text>
<text x="184.3" y="64.5">SDA</text>
<text x="105.8" y="117.8">SCL</text>
<text x="105.5" y="120.4">SDA</text>
</g>
<g font-size="1.8" fill="#ffa049">
<text x="184.3" y="87.3">USB-VBUS-In</text>
<text x="184.3" y="89.9">USB-CC[1..2]</text>
<text x="184.3" y="84.8">USB-VBUS-Out</text>
<text x="97" y="145.8">USB-VBUS-Out</text>
<text x="98.2" y="148.3">USB-VBUS-In</text>
<text x="98.8" y="150.8">USB-CC[1..2]</text>
</g>
</svg>
